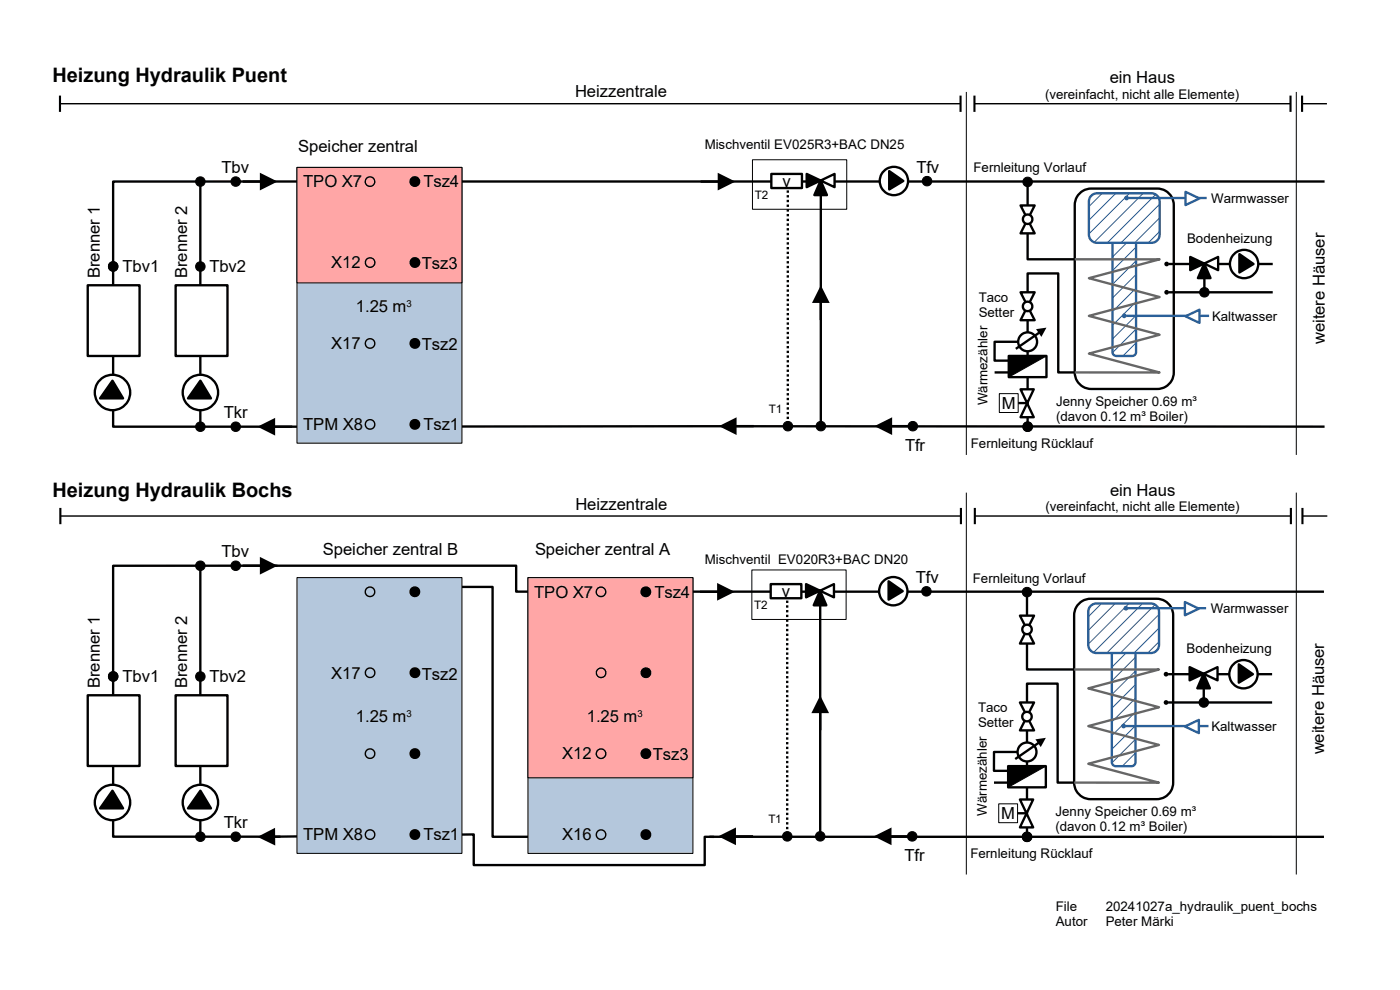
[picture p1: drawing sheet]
<svg xmlns="http://www.w3.org/2000/svg" width="297mm" height="210mm" viewBox="0 0 297 210" stroke-linecap="round" stroke-linejoin="round" font-family="sans-serif">
<path d="M83.5 38.5h197.5M171.1 36.9l3 1.4-3 1.4zM174.1 38.4v52M76.5 90.5h204.5M156 90.4h3.9M55.5 120h54v5.5h171.4M94 124.5h10.5v53h24M150.5 177.5h130.4" fill="none" stroke="#000" stroke-width=".5"/>
<path d="M152.3 36.7l3.7 1.8-3.7 1.9zM171.1 36.9l3 1.4-3 1.4zM152.5 90.4l3.8-1.9v3.8z" fill="#000"/>
<path d="M174.1 38.3l2.9-1.4v2.8z" fill="#fff"/>
<path d="M174.1 38.3l2.9-1.4v2.8zM174.1 38.3l1.3 3.1h-2.7zM189 90.4h3.9" fill="none" stroke="#000" stroke-width=".5"/>
<g fill="#000">
<path d="M174.1 38.3l1.3 3.1h-2.7zM185.5 90.4l3.8-1.9v3.8z"/>
<circle cx="174.1" cy="90.4" r="1.01"/>
</g>
<circle cx="174.1" cy="90.4" r="1.01" fill="none" stroke="#000" stroke-width=".21"/>
<circle cx="189.6" cy="38.4" r="3" fill="#fff"/>
<g fill="none" stroke="#000" stroke-width=".5">
<path d="M188.6 36.3l3 2.1-3 1.8zM174.1 64v3.9"/>
<circle cx="189.6" cy="38.4" r="3"/>
</g>
<g fill="#000">
<path d="M188.6 36.3l3 2.1-3 1.8zM174.1 60.5l1.9 3.8h-3.7z"/>
<circle cx="167.1" cy="90.4" r="1.01"/>
</g>
<circle cx="167.1" cy="90.4" r="1.01" fill="none" stroke="#000" stroke-width=".21"/>
<path d="M167.1 38.4v52" fill="none" stroke="#000" stroke-width=".5" stroke-dasharray=".5 .5" stroke-linecap="butt"/>
<path d="M163.6 36.9h6.5v3h-6.5z" fill-rule="evenodd" fill="#fff"/>
<path d="M163.6 36.9h6.5v3h-6.5zM228.9 41.2a3.5 3.5 0 0 1 2.6-1.2h14a3.5 3.5 0 0 1 3.5 3.5v35.5a3.5 3.5 0 0 1-3.5 3.5h-14a3.5 3.5 0 0 1-3.5-3.5v-35.5l.3-1.4z" fill="none" stroke="#000" stroke-width=".5"/>
<g fill="none" stroke="#000" stroke-width=".21">
<path d="M159.6 33.9h20v10.5h-20z"/>
<circle cx="196.7" cy="38.4" r="1.01"/>
<circle cx="193.6" cy="90.4" r="1.01"/>
</g>
<g fill="#000">
<circle cx="196.7" cy="38.4" r="1.01"/>
<circle cx="193.6" cy="90.4" r="1.01"/>
</g>
<path d="M236.2 43.3l.6-.3h3.4l.5 .2 .3 .6v30.9l-.2 .5-.4 .3h-3.6a.84 .84 0 0 1-.8-.8v-30.9z" fill-rule="evenodd" fill="#fff"/>
<path d="M238.8 43l-2.8 2.8M241 43.7l-5 5M241 46.6l-5 5M241 49.5l-5 5M241 52.4l-5 5M241 55.3l-5 5M241 58.2l-5 5M241 61.1l-5 5M241 64l-5 5M241 66.9l-5 5M241 69.8l-5 5M241 72.7l-2.8 2.8" fill="none" stroke="#2a6099" stroke-width=".21"/>
<path d="M236.2 43.3l.6-.3h3.4l.5 .2 .3 .6v30.9l-.2 .5-.4 .3h-3.6a.84 .84 0 0 1-.8-.8v-30.9z" fill="none" stroke="#2a6099" stroke-width=".5"/>
<path d="M231.6 41.4l.6-.3 .6-.1h11.5a1.75 1.75 0 0 1 1.7 1.8v7a1.75 1.75 0 0 1-1.8 1.7h-11.4a1.75 1.75 0 0 1-1.8-1.7v-7l.2-.9z" fill-rule="evenodd" fill="#fff"/>
<path d="M233.8 41l-2.8 2.8M236.7 41l-5.7 5.7M239.6 41l-8.6 8.6M242.5 41l-10.4 10.4M245.2 41.3l-10.3 10.2M246 43.3l-8.2 8.2M246 46.2l-5.3 5.3M246 49.1l-2.4 2.4" fill="none" stroke="#2a6099" stroke-width=".21"/>
<path d="M231.6 41.4l.6-.3 .6-.1h11.5a1.75 1.75 0 0 1 1.7 1.8v7a1.75 1.75 0 0 1-1.8 1.7h-11.4a1.75 1.75 0 0 1-1.8-1.7v-7l.2-.9z" fill="none" stroke="#2a6099" stroke-width=".5"/>
<path d="M12.7 22h191.1" fill="none" stroke="#000" stroke-width=".3"/>
<g fill="#000">
<path d="M12.5 20.3h.5v3.4h-.5z" fill-rule="evenodd"/>
<path d="M203.5 20.3h.5v3.4h-.5z" fill-rule="evenodd"/>
</g>
<path d="M218 38.5v16.5h10M228 79h-3.5v-21h-6.5v32.5" fill="none" stroke="#000" stroke-width=".5"/>
<path d="M216.5 82.6h2.8l-1.4 2.9z" fill="#fff"/>
<path d="M216.5 82.6h2.8l-1.4 2.9z" fill="none" stroke="#000" stroke-width=".5"/>
<path d="M217.9 85.5l1.4 3h-2.8z" fill="#fff"/>
<path d="M215.5 85.5h2.5M217.9 85.5l1.4 3h-2.8z" fill="none" stroke="#000" stroke-width=".5"/>
<path d="M212 83.5h4v4h-4z" fill-rule="evenodd" fill="#fff"/>
<g fill="none" stroke="#000" stroke-width=".21">
<path d="M212 83.5h4v4h-4z"/>
<circle cx="218" cy="90.5" r="1.01"/>
</g>
<circle cx="218" cy="90.5" r="1.01" fill="#000"/>
<path d="M214 75.5h8v4.5h-8z" fill-rule="evenodd" fill="#fff"/>
<path d="M211 79h3M214 75.5h8v4.5h-8zM218 72.5h-7v4h3" fill="none" stroke="#000" stroke-width=".5"/>
<circle cx="218" cy="72.5" r="2" fill="#fff"/>
<g fill="none" stroke="#000" stroke-width=".5">
<path d="M220.5 70.6l-5 3.4"/>
<circle cx="218" cy="72.5" r="2"/>
</g>
<path d="M214 75.5h8l-8 4.5zM219.8 69.8l2.2-.3-1.1 2z" fill="#000"/>
<path d="M214 75.5h8l-8 4.5z" fill="none" stroke="#000" stroke-width=".21"/>
<path d="M218 65l1.5 2.9h-3z" fill="#fff"/>
<path d="M218 65l1.5 2.9h-3z" fill="none" stroke="#000" stroke-width=".5"/>
<path d="M216.5 62h3l-1.5 3z" fill="#fff"/>
<path d="M216.5 62h3l-1.5 3z" fill="none" stroke="#000" stroke-width=".5"/>
<circle cx="218" cy="65" r="1.01" fill="#fff"/>
<circle cx="218" cy="65" r="1.01" fill="none" stroke="#000" stroke-width=".5"/>
<path d="M216.5 43.6h3l-1.5 2.9z" fill="#fff"/>
<path d="M216.5 43.6h3l-1.5 2.9z" fill="none" stroke="#000" stroke-width=".5"/>
<path d="M218 46.5l1.5 3h-3z" fill="#fff"/>
<path d="M218 46.5l1.5 3h-3z" fill="none" stroke="#000" stroke-width=".5"/>
<circle cx="218" cy="46.5" r="1.01" fill="#fff"/>
<g fill="none" stroke="#000" stroke-width=".5">
<path d="M247.9 56h22.1M252.5 54.5l3 1.4-3 1.4z"/>
<circle cx="218" cy="46.5" r="1.01"/>
</g>
<g fill="#000">
<path d="M252.5 54.5l3 1.4-3 1.4z"/>
<circle cx="218" cy="38.6" r="1.01"/>
<circle cx="247.5" cy="56" r=".5"/>
<circle cx="218" cy="90.5" r="1.01"/>
</g>
<g fill="none" stroke="#000" stroke-width=".21">
<circle cx="218" cy="38.6" r="1.01"/>
<circle cx="218" cy="90.5" r="1.01"/>
</g>
<path d="M255.5 55.9l2.9-1.4v2.8z" fill="#fff"/>
<path d="M255.5 55.9l2.9-1.4v2.8zM255.5 55.9l1.3 3.1h-2.7z" fill="none" stroke="#000" stroke-width=".5"/>
<path d="M255.5 55.9l1.3 3.1h-2.7z" fill="#000"/>
<circle cx="263.9" cy="56" r="3" fill="#fff"/>
<g fill="none" stroke="#000" stroke-width=".5">
<path d="M255.5 58v4M262.9 53.9l3 2.1-3 1.8zM247.9 62h22.1"/>
<circle cx="263.9" cy="56" r="3"/>
</g>
<g fill="#000">
<path d="M262.9 53.9l3 2.1-3 1.8z"/>
<circle cx="247.5" cy="62" r=".5"/>
<circle cx="255.5" cy="62" r="1.01"/>
</g>
<circle cx="255.5" cy="62" r="1.01" fill="none" stroke="#000" stroke-width=".21"/>
<path d="M239.4 42h16.6" fill="none" stroke="#2a6099" stroke-width=".5"/>
<circle cx="239" cy="42" r=".5" fill="#2a6099"/>
<path d="M238.9 67h17.6" fill="none" stroke="#2a6099" stroke-width=".5"/>
<circle cx="238.5" cy="67" r=".5" fill="#2a6099"/>
<path d="M251.5 67.1l3-1.4v2.8z" fill="#fff"/>
<path d="M251.5 67.1l3-1.4v2.8z" fill="none" stroke="#2a6099" stroke-width=".5"/>
<path d="M251.5 40.7l3 1.4-3 1.4z" fill="#fff"/>
<path d="M251.5 40.7l3 1.4-3 1.4z" fill="none" stroke="#2a6099" stroke-width=".5"/>
<path d="M206.7 22h67.1M276.2 22h5.3" fill="none" stroke="#000" stroke-width=".3"/>
<g fill="#000">
<path d="M152.1 123.7l3.8 1.8-3.8 1.9zM171 123.9l3 1.4-3 1.4zM152.4 177.4l3.7-1.9v3.8z"/>
<path d="M206.5 20.3h.5v3.4h-.5z" fill-rule="evenodd"/>
<path d="M273.5 20.3h.5v3.4h-.5z" fill-rule="evenodd"/>
<path d="M276 20.3h.5v3.4h-.5z" fill-rule="evenodd"/>
</g>
<path d="M205 19.5v77M275 19.5v77" fill="none" stroke="#000" stroke-width=".21"/>
<path d="M228 55h18l-15 4 15 4-15 4 15 4-15 4 15 4h-18" fill="none" stroke="#666" stroke-width=".5"/>
<path d="M148.5 125.5h3.9M171 123.9l3 1.4-3 1.4zM174 125.4v52M155.9 177.4h3.9" fill="none" stroke="#000" stroke-width=".5"/>
<path d="M174 125.3l2.9-1.4v2.8z" fill="#fff"/>
<path d="M174 125.3l2.9-1.4v2.8zM174 125.3l1.3 3.1h-2.7zM188.9 177.4h3.9" fill="none" stroke="#000" stroke-width=".5"/>
<g fill="#000">
<path d="M174 125.3l1.3 3.1h-2.7zM185.4 177.4l3.7-1.9v3.8z"/>
<circle cx="174" cy="177.4" r="1.01"/>
</g>
<circle cx="174" cy="177.4" r="1.01" fill="none" stroke="#000" stroke-width=".21"/>
<circle cx="189.5" cy="125.4" r="3" fill="#fff"/>
<g fill="none" stroke="#000" stroke-width=".5">
<path d="M188.5 123.3l3 2.1-3 1.8zM174 151v3.9"/>
<circle cx="189.5" cy="125.4" r="3"/>
</g>
<g fill="#000">
<path d="M188.5 123.3l3 2.1-3 1.8zM174 147.5l1.9 3.8h-3.8z"/>
<circle cx="167" cy="177.4" r="1.01"/>
</g>
<circle cx="167" cy="177.4" r="1.01" fill="none" stroke="#000" stroke-width=".21"/>
<path d="M167 125.4v52" fill="none" stroke="#000" stroke-width=".5" stroke-dasharray=".5 .5" stroke-linecap="butt"/>
<path d="M163.5 123.9h6.5v3h-6.5z" fill-rule="evenodd" fill="#fff"/>
<path d="M163.5 123.9h6.5v3h-6.5zM229 127.9l.9-.6 1.1-.3h14.4a3.5 3.5 0 0 1 3.5 3.5v35.5a3.5 3.5 0 0 1-3.5 3.5h-14a3.5 3.5 0 0 1-3.5-3.5v-35.5a3.5 3.5 0 0 1 1.1-2.6z" fill="none" stroke="#000" stroke-width=".5"/>
<g fill="none" stroke="#000" stroke-width=".21">
<path d="M159.5 120.9h20v10.5h-20z"/>
<circle cx="196.5" cy="125.4" r="1.01"/>
<circle cx="193.5" cy="177.4" r="1.01"/>
</g>
<g fill="#000">
<circle cx="196.5" cy="125.4" r="1.01"/>
<circle cx="193.5" cy="177.4" r="1.01"/>
</g>
<path d="M236.2 130.2l.5-.2h3.4l.5 .2 .3 .4v31.1a.84 .84 0 0 1-.9 .8h-3.5l-.4-.3-.2-.5v-30.9z" fill-rule="evenodd" fill="#fff"/>
<path d="M238.7 130l-2.8 2.8M240.9 130.7l-5 5M240.9 133.6l-5 5M240.9 136.5l-5 5M240.9 139.4l-5 5M240.9 142.3l-5 5M240.9 145.2l-5 5M240.9 148.1l-5 5M240.9 151l-5 5M240.9 153.9l-5 5M240.9 156.8l-5 5M240.9 159.7l-2.8 2.8" fill="none" stroke="#2a6099" stroke-width=".21"/>
<path d="M236.2 130.2l.5-.2h3.4l.5 .2 .3 .4v31.1a.84 .84 0 0 1-.9 .8h-3.5l-.4-.3-.2-.5v-30.9z" fill="none" stroke="#2a6099" stroke-width=".5"/>
<path d="M231.3 128.6l.4-.4 .9-.2h11.5a1.75 1.75 0 0 1 1.8 1.8v7a1.75 1.75 0 0 1-1.8 1.7h-11.5a1.75 1.75 0 0 1-1.7-1.7v-7l.1-.6z" fill-rule="evenodd" fill="#fff"/>
<path d="M233.7 128l-2.8 2.8M236.6 128l-5.7 5.7M239.5 128l-8.6 8.6M242.4 128l-10.4 10.4M245 128.3l-10.2 10.2M245.9 130.3l-8.2 8.2M245.9 133.2l-5.3 5.3M245.9 136.1l-2.4 2.4" fill="none" stroke="#2a6099" stroke-width=".21"/>
<path d="M231.3 128.6l.4-.4 .9-.2h11.5a1.75 1.75 0 0 1 1.8 1.8v7a1.75 1.75 0 0 1-1.8 1.7h-11.5a1.75 1.75 0 0 1-1.7-1.7v-7l.1-.6z" fill="none" stroke="#2a6099" stroke-width=".5"/>
<path d="M217.9 125.5v16.5h10M227.9 166h-3.5v-21h-6.5v32.5" fill="none" stroke="#000" stroke-width=".5"/>
<path d="M216.4 169.6h2.8l-1.4 3z" fill="#fff"/>
<path d="M216.4 169.6h2.8l-1.4 3z" fill="none" stroke="#000" stroke-width=".5"/>
<path d="M217.8 172.6l1.4 2.9h-2.8z" fill="#fff"/>
<path d="M215.4 172.5h2.5M217.8 172.6l1.4 2.9h-2.8z" fill="none" stroke="#000" stroke-width=".5"/>
<path d="M211.9 170.5h4v4h-4z" fill-rule="evenodd" fill="#fff"/>
<g fill="none" stroke="#000" stroke-width=".21">
<path d="M211.9 170.5h4v4h-4z"/>
<circle cx="217.9" cy="177.5" r="1.01"/>
</g>
<circle cx="217.9" cy="177.5" r="1.01" fill="#000"/>
<path d="M213.9 162.5h8v4.5h-8z" fill-rule="evenodd" fill="#fff"/>
<path d="M217.9 159.5h-7v4h3M210.9 166h3M213.9 162.5h8v4.5h-8z" fill="none" stroke="#000" stroke-width=".5"/>
<circle cx="217.9" cy="159.5" r="2.01" fill="#fff"/>
<g fill="none" stroke="#000" stroke-width=".5">
<path d="M220.3 157.6l-4.9 3.4"/>
<circle cx="217.9" cy="159.5" r="2.01"/>
</g>
<path d="M219.7 156.8l2.2-.3-1.1 2zM213.9 162.5h8l-8 4.5z" fill="#000"/>
<path d="M213.9 162.5h8l-8 4.5z" fill="none" stroke="#000" stroke-width=".21"/>
<path d="M217.9 152l1.5 2.9h-3z" fill="#fff"/>
<path d="M217.9 152l1.5 2.9h-3z" fill="none" stroke="#000" stroke-width=".5"/>
<path d="M216.4 149h3l-1.5 3z" fill="#fff"/>
<path d="M216.4 149h3l-1.5 3z" fill="none" stroke="#000" stroke-width=".5"/>
<circle cx="217.9" cy="152" r="1.01" fill="#fff"/>
<circle cx="217.9" cy="152" r="1.01" fill="none" stroke="#000" stroke-width=".5"/>
<path d="M216.4 130.6h3l-1.5 3z" fill="#fff"/>
<path d="M216.4 130.6h3l-1.5 3z" fill="none" stroke="#000" stroke-width=".5"/>
<path d="M217.9 133.6l1.5 2.9h-3z" fill="#fff"/>
<path d="M217.9 133.6l1.5 2.9h-3z" fill="none" stroke="#000" stroke-width=".5"/>
<circle cx="217.9" cy="133.5" r="1.01" fill="#fff"/>
<g fill="none" stroke="#000" stroke-width=".5">
<path d="M247.8 143h22.1M252.4 141.5l2.9 1.4-2.9 1.4z"/>
<circle cx="217.9" cy="133.5" r="1.01"/>
</g>
<g fill="#000">
<path d="M252.4 141.5l2.9 1.4-2.9 1.4z"/>
<circle cx="217.9" cy="125.6" r="1.01"/>
<circle cx="247.4" cy="143" r=".5"/>
<circle cx="217.9" cy="177.5" r="1.01"/>
</g>
<g fill="none" stroke="#000" stroke-width=".21">
<circle cx="217.9" cy="125.6" r="1.01"/>
<circle cx="217.9" cy="177.5" r="1.01"/>
</g>
<path d="M255.3 142.9l3-1.4v2.8z" fill="#fff"/>
<path d="M255.3 142.9l3-1.4v2.8zM255.3 142.9l1.4 3.1h-2.7z" fill="none" stroke="#000" stroke-width=".5"/>
<path d="M255.3 142.9l1.4 3.1h-2.7z" fill="#000"/>
<circle cx="263.8" cy="143" r="3" fill="#fff"/>
<g fill="none" stroke="#000" stroke-width=".5">
<path d="M247.8 149h22.1M255.4 145v4M262.8 140.9l3 2.1-3 1.8z"/>
<circle cx="263.8" cy="143" r="3"/>
</g>
<g fill="#000">
<path d="M262.8 140.9l3 2.1-3 1.8z"/>
<circle cx="247.4" cy="149" r=".5"/>
<circle cx="255.4" cy="149" r="1.01"/>
</g>
<circle cx="255.4" cy="149" r="1.01" fill="none" stroke="#000" stroke-width=".21"/>
<path d="M239.3 129h16.6" fill="none" stroke="#2a6099" stroke-width=".5"/>
<circle cx="238.9" cy="129" r=".5" fill="#2a6099"/>
<path d="M238.8 154h17.6" fill="none" stroke="#2a6099" stroke-width=".5"/>
<circle cx="238.4" cy="154" r=".5" fill="#2a6099"/>
<path d="M251.4 154.1l2.9-1.4v2.8z" fill="#fff"/>
<path d="M251.4 154.1l2.9-1.4v2.8z" fill="none" stroke="#2a6099" stroke-width=".5"/>
<path d="M251.4 127.7l2.9 1.4-2.9 1.4z" fill="#fff"/>
<path d="M251.4 127.7l2.9 1.4-2.9 1.4z" fill="none" stroke="#2a6099" stroke-width=".5"/>
<path d="M227.9 142h18l-15 4 15 4-15 4 15 4-15 4 15 4h-18" fill="none" stroke="#666" stroke-width=".5"/>
<path d="M12.8 109.5h191.1M206.8 109.5h67.1M276.3 109.5h5.3" fill="none" stroke="#000" stroke-width=".3"/>
<g fill="#000">
<path d="M55.1 36.6l3.8 1.9-3.8 1.9zM54.6 90.5l3.8-1.9v3.8z"/>
<path d="M12.6 107.7h.4v3.5h-.4z" fill-rule="evenodd"/>
<path d="M203.6 107.7h.5v3.5h-.5z" fill-rule="evenodd"/>
<path d="M206.6 107.7h.4v3.5h-.4z" fill-rule="evenodd"/>
<path d="M273.6 107.7h.5v3.5h-.5z" fill-rule="evenodd"/>
<path d="M276.1 107.7h.4v3.5h-.4z" fill-rule="evenodd"/>
</g>
<path d="M205 104.5v81M275 104.5v81" fill="none" stroke="#000" stroke-width=".21"/>
<path d="M42.5 38.5v52M51.5 38.5h3.9M79 38.5h-55v52h56M58.1 90.5h3.9" fill="none" stroke="#000" stroke-width=".5"/>
<circle cx="23.9" cy="83.3" r="3.8" fill="#fff"/>
<g fill="none" stroke="#000" stroke-width=".5">
<path d="M23.9 80.8l2.2 3.7h-4.9z"/>
<circle cx="23.9" cy="83.3" r="3.8"/>
</g>
<path d="M23.9 80.8l2.2 3.7h-4.9z" fill="#000"/>
<path d="M18.6 60.5h11v15h-11z" fill-rule="evenodd" fill="#fff"/>
<path d="M18.6 60.5h11v15h-11z" fill="none" stroke="#000" stroke-width=".5"/>
<circle cx="42.5" cy="83.3" r="3.8" fill="#fff"/>
<g fill="none" stroke="#000" stroke-width=".5">
<path d="M42.5 80.8l2.3 3.7h-4.9z"/>
<circle cx="42.5" cy="83.3" r="3.8"/>
</g>
<path d="M42.5 80.8l2.3 3.7h-4.9z" fill="#000"/>
<path d="M37.3 60.5h11v15h-11z" fill-rule="evenodd" fill="#fff"/>
<path d="M37.3 60.5h11v15h-11z" fill="none" stroke="#000" stroke-width=".5"/>
<g fill="#000">
<circle cx="42.5" cy="38.5" r="1.01"/>
<circle cx="50" cy="38.5" r="1.01"/>
<circle cx="24" cy="56.5" r="1.01"/>
<circle cx="42.5" cy="56.5" r="1.01"/>
<circle cx="42.5" cy="90.5" r="1.01"/>
<circle cx="50" cy="90.5" r="1.01"/>
</g>
<g fill="none" stroke="#000" stroke-width=".21">
<circle cx="42.5" cy="38.5" r="1.01"/>
<circle cx="50" cy="38.5" r="1.01"/>
<circle cx="24" cy="56.5" r="1.01"/>
<circle cx="42.5" cy="56.5" r="1.01"/>
<circle cx="42.5" cy="90.5" r="1.01"/>
<circle cx="50" cy="90.5" r="1.01"/>
</g>
<path d="M63 35.5h35v58.5h-35z" fill-rule="evenodd" fill="#b4c7dc"/>
<path d="M63 35.5h35v58.5h-35z" fill="none" stroke="#000" stroke-width=".21"/>
<path d="M63 35.5h35v24.5h-35z" fill-rule="evenodd" fill="#ffa6a6"/>
<path d="M63 35.5h35v24.5h-35z" fill="none" stroke="#000" stroke-width=".21"/>
<g fill="#000">
<path d="M55.1 118.1l3.8 1.9-3.8 1.9zM54.6 177.5l3.8-1.9v3.8z"/>
<circle cx="88" cy="38.5" r="1.01"/>
<circle cx="88" cy="55.7" r="1.01"/>
<circle cx="88" cy="72.8" r="1.01"/>
<circle cx="88" cy="90" r="1.01"/>
</g>
<g fill="none" stroke="#000" stroke-width=".3">
<circle cx="88" cy="38.5" r="1.01"/>
<circle cx="88" cy="55.7" r="1.01"/>
<circle cx="88" cy="72.8" r="1.01"/>
<circle cx="88" cy="90" r="1.01"/>
</g>
<path d="M42.5 120v57.5M51.5 120h3.9M58.9 120h-34.9v57.5h35.5M58.1 177.5l42.4-.5v6.5h49v-6h2" fill="none" stroke="#000" stroke-width=".5"/>
<circle cx="23.9" cy="170.2" r="3.8" fill="#fff"/>
<g fill="none" stroke="#000" stroke-width=".5">
<path d="M23.9 167.7l2.2 3.8h-4.9z"/>
<circle cx="23.9" cy="170.2" r="3.8"/>
</g>
<path d="M23.9 167.7l2.2 3.8h-4.9z" fill="#000"/>
<path d="M18.6 147.5h11v15h-11z" fill-rule="evenodd" fill="#fff"/>
<path d="M18.6 147.5h11v15h-11z" fill="none" stroke="#000" stroke-width=".5"/>
<circle cx="42.5" cy="170.2" r="3.8" fill="#fff"/>
<g fill="none" stroke="#000" stroke-width=".5">
<path d="M42.5 167.7l2.3 3.8h-4.9z"/>
<circle cx="42.5" cy="170.2" r="3.8"/>
</g>
<path d="M42.5 167.7l2.3 3.8h-4.9z" fill="#000"/>
<path d="M37.3 147.5h11v15h-11z" fill-rule="evenodd" fill="#fff"/>
<path d="M37.3 147.5h11v15h-11z" fill="none" stroke="#000" stroke-width=".5"/>
<g fill="#000">
<circle cx="42.5" cy="120" r="1.01"/>
<circle cx="24" cy="143.5" r="1.01"/>
<circle cx="42.5" cy="143.5" r="1.01"/>
<circle cx="42.5" cy="177.5" r="1.01"/>
</g>
<g fill="none" stroke="#000" stroke-width=".21">
<circle cx="42.5" cy="120" r="1.01"/>
<circle cx="24" cy="143.5" r="1.01"/>
<circle cx="42.5" cy="143.5" r="1.01"/>
<circle cx="42.5" cy="177.5" r="1.01"/>
</g>
<path d="M63 122.5h35v58.5h-35z" fill-rule="evenodd" fill="#b4c7dc"/>
<g fill="none" stroke="#000" stroke-width=".21">
<path d="M63 122.5h35v58.5h-35z"/>
<circle cx="50" cy="120" r="1.01"/>
<circle cx="50" cy="177.5" r="1.01"/>
</g>
<g fill="#000">
<circle cx="50" cy="120" r="1.01"/>
<circle cx="50" cy="177.5" r="1.01"/>
</g>
<path d="M112 122.5h35v58.5h-35z" fill-rule="evenodd" fill="#b4c7dc"/>
<path d="M112 122.5h35v58.5h-35z" fill="none" stroke="#000" stroke-width=".21"/>
<path d="M112 122.5h35v42.5h-35z" fill-rule="evenodd" fill="#ffa6a6"/>
<path d="M112 122.5h35v42.5h-35z" fill="none" stroke="#000" stroke-width=".21"/>
<g fill="none" stroke="#000" stroke-width=".3">
<circle cx="78.5" cy="38.5" r="1.01"/>
<circle cx="78.5" cy="55.7" r="1.01"/>
<circle cx="78.5" cy="72.9" r="1.01"/>
<circle cx="78.5" cy="90" r="1.01"/>
<circle cx="78.5" cy="125.5" r="1.01"/>
<circle cx="88" cy="125.5" r="1.01"/>
<circle cx="127.5" cy="125.5" r="1.01"/>
<circle cx="137" cy="125.5" r="1.01"/>
<circle cx="78.5" cy="159.9" r="1.01"/>
<circle cx="78.5" cy="142.7" r="1.01"/>
<circle cx="88" cy="159.9" r="1.01"/>
<circle cx="88" cy="142.7" r="1.01"/>
<circle cx="127.5" cy="159.9" r="1.01"/>
<circle cx="127.5" cy="142.7" r="1.01"/>
<circle cx="137" cy="159.9" r="1.01"/>
<circle cx="137" cy="142.7" r="1.01"/>
<circle cx="78.5" cy="177" r="1.01"/>
<circle cx="88" cy="177" r="1.01"/>
<circle cx="127.5" cy="177" r="1.01"/>
<circle cx="137" cy="177" r="1.01"/>
</g>
<g fill="#000">
<circle cx="88" cy="125.5" r="1.01"/>
<circle cx="137" cy="125.5" r="1.01"/>
<circle cx="88" cy="159.9" r="1.01"/>
<circle cx="88" cy="142.7" r="1.01"/>
<circle cx="137" cy="159.9" r="1.01"/>
<circle cx="137" cy="142.7" r="1.01"/>
<circle cx="88" cy="177" r="1.01"/>
<circle cx="137" cy="177" r="1.01"/>
</g>
<g font-size="4.2">
<text x="11.1" y="17.4">Heizung Hydraulik Puent</text>
<text x="11.1" y="105.5">Heizung Hydraulik Bochs</text>
</g>
<g font-size="3.5">
<text x="235.4" y="17.7">ein Haus</text>
<text x="122" y="20.7">Heizzentrale</text>
<text x="63.3" y="32.2">Speicher zentral</text>
<text x="47" y="36.7">Tbv</text>
<text x="64.3" y="39.7">TPO X7</text>
<text x="89.8" y="39.7">Tsz4</text>
<text x="166" y="39.6">v</text>
<text x="194.4" y="36.6">Tfv</text>
<text x="21.2" y="59" transform="rotate(-90 21.2 59)">Brenner 1</text>
<text x="26" y="57.7">Tbv1</text>
<text x="39.7" y="59" transform="rotate(-90 39.7 59)">Brenner 2</text>
<text x="44.4" y="57.7">Tbv2</text>
<text x="70.3" y="56.8">X12</text>
<text x="89.5" y="57.1">Tsz3</text>
<text x="75.5" y="66.2">1.25 m</text>
<text x="70.3" y="74">X17</text>
<text x="89.5" y="74.3">Tsz2</text>
<text x="281.1" y="73" transform="rotate(-90 281.1 73)">weitere Häuser</text>
<text x="47.5" y="88.7">Tkr</text>
<text x="212.5" y="86.7">M</text>
<text x="64.3" y="91.2">TPM X8</text>
<text x="89.8" y="91.2">Tsz1</text>
<text x="192" y="95.6">Tfr</text>
<text x="235.5" y="105.1">ein Haus</text>
<text x="122.1" y="108.1">Heizzentrale</text>
<text x="47" y="118.2">Tbv</text>
<text x="68.5" y="117.7">Speicher zentral B</text>
<text x="113.5" y="117.7">Speicher zentral A</text>
<text x="194.3" y="123.6">Tfv</text>
<text x="113.3" y="126.8">TPO X7</text>
<text x="138.8" y="126.8">Tsz4</text>
<text x="165.9" y="126.6">v</text>
<text x="21.2" y="146" transform="rotate(-90 21.2 146)">Brenner 1</text>
<text x="26" y="144.7">Tbv1</text>
<text x="39.7" y="146" transform="rotate(-90 39.7 146)">Brenner 2</text>
<text x="44.4" y="144.7">Tbv2</text>
<text x="70.3" y="144.1">X17</text>
<text x="89.5" y="144.1">Tsz2</text>
<text x="75.5" y="153.2">1.25 m</text>
<text x="124.5" y="153.3">1.25 m</text>
<text x="119.3" y="161.1">X12</text>
<text x="138.5" y="161.3">Tsz3</text>
<text x="280.9" y="160" transform="rotate(-90 280.9 160)">weitere Häuser</text>
<text x="212.4" y="173.7">M</text>
<text x="47.5" y="175.7">Tkr</text>
<text x="64.3" y="178.2">TPM X8</text>
<text x="89.8" y="178.3">Tsz1</text>
<text x="119.3" y="178.1">X16</text>
<text x="191.9" y="182.6">Tfr</text>
</g>
<g font-size="2.8">
<text x="221.7" y="21">(vereinfacht, nicht alle Elemente)</text>
<text x="149.5" y="31.7">Mischventil EV025R3+BAC DN25</text>
<text x="206.5" y="36.6">Fernleitung Vorlauf</text>
<text x="257" y="43.1">Warmwasser</text>
<text x="251.9" y="51.6">Bodenheizung</text>
<text x="207.6" y="64.1">Taco</text>
<text x="207.6" y="67.3">Setter</text>
<text x="257.1" y="68.1">Kaltwasser</text>
<text x="209.5" y="86" transform="rotate(-90 209.5 86)">Wärmezähler</text>
<text x="224" y="86.1">Jenny Speicher 0.69 m³</text>
<text x="224" y="89.3">(davon 0.12 m³ Boiler)</text>
<text x="206" y="95">Fernleitung Rücklauf</text>
<text x="221.8" y="108.5">(vereinfacht, nicht alle Elemente)</text>
<text x="149.5" y="119.7">Mischventil EV020R3+BAC DN20</text>
<text x="206.4" y="123.6">Fernleitung Vorlauf</text>
<text x="256.8" y="130.1">Warmwasser</text>
<text x="251.7" y="138.6">Bodenheizung</text>
<text x="207.5" y="151.1">Taco</text>
<text x="207.5" y="154.3">Setter</text>
<text x="257" y="155.1">Kaltwasser</text>
<text x="209.3" y="173" transform="rotate(-90 209.3 173)">Wärmezähler</text>
<text x="223.9" y="173.1">Jenny Speicher 0.69 m³</text>
<text x="223.9" y="176.3">(davon 0.12 m³ Boiler)</text>
<text x="205.9" y="182">Fernleitung Rücklauf</text>
<text x="224" y="193.2">File</text>
<text x="224" y="196.4">Autor</text>
<text x="234.6" y="193.2">20241027a_hydraulik_puent_bochs</text>
<text x="234.6" y="196.4">Peter Märki</text>
</g>
<g font-size="2.5">
<text x="160.1" y="42.2">T2</text>
<text x="163.1" y="87.6">T1</text>
<text x="160" y="129.2">T2</text>
<text x="163" y="174.6">T1</text>
</g>
<g font-size="2">
<text x="86.2" y="65">3</text>
<text x="86.2" y="152">3</text>
<text x="135.2" y="152">3</text>
</g>
</svg>
